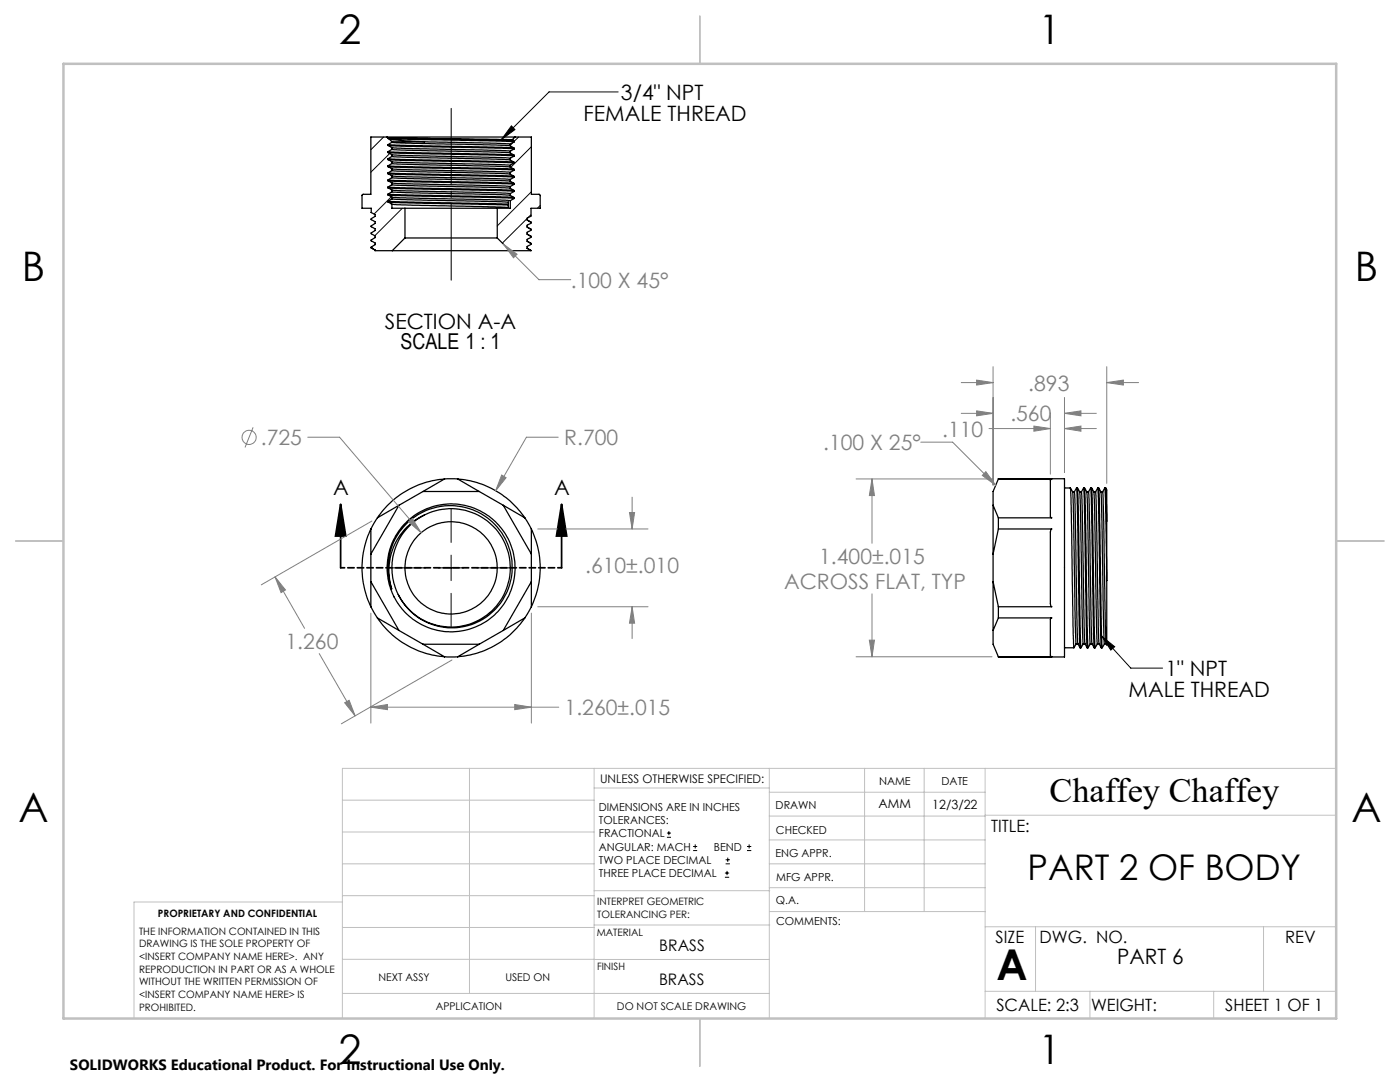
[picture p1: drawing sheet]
<svg xmlns="http://www.w3.org/2000/svg" width="279mm" height="216mm" viewBox="0 0 279 216" stroke-linecap="round" stroke-linejoin="round" font-family="sans-serif">
<g fill="none" stroke="#000" stroke-width=".25">
<path d="M77.3 27.3h25.5M77.3 27.3h-3.3v11.5h-1.5l-.3 .1v2.7h1.9v.8M77.3 27.3l.1 .2M77.4 27.5h1.3M77.4 27.5l.2 .2M77.4 28.9v.1l.8 .5M77.4 30.3v.1l.8 .5M77.4 31.7v.2l.8 .4M77.4 33.1v.2l.8 .4M77.4 34.5v.2l.8 .4M77.4 35.9v.2l.8 .4M77.4 37.3v.2l.8 .4"/>
<path d="M77.4 38.7v.2l.8 .4M77.4 35.9l25.2 .7M77.4 38.7l25.2 .7M77.4 28.9l25.2 .6M77.4 33.1l25.2 .7M77.4 37.3l25.2 .7M77.4 34.5l25.2 .7M77.4 31.7l25.2 .6M77.4 30.3l25.2 .6M77.5 38.9l23.7 .6 1.4 .1M77.5 37.5l21.3 .5 3.8 .2M77.5 36.1l23.7 .6 1.4 .1"/>
<path d="M77.5 34.7l21.4 .5 3.7 .2M77.5 33.3l23.7 .5 1.4 .2M77.5 31.9l22.6 .5 2.5 .2M77.5 30.4l21.2 .5 3.9 .3M77.5 29l22.6 .6 2.5 .1M77.5 27.6l21.2 .5 3.9 .2M77.6 27.7l.9 .2 6.2 .4M77.6 27.7l.6 .6M78.2 28.4l-.8 .5M78.2 29.8l-.8 .5M78.2 31.2l-.8 .5M78.2 32.6l-.8 .5"/>
<path d="M78.2 34l-.8 .5M78.2 35.5l-.8 .4M78.2 36.9l-.8 .4M78.2 38.3l-.8 .4M78.2 39.7l-.8 .4M78.2 35.5l23.6 .7M78.2 38.3l23.6 .7M78.2 28.4l23.6 .7M78.2 39.7l23.3 .6v1.1l-23.3-.7M78.2 32.6l23.6 .7M78.2 36.9l23.6 .7M78.2 34l23.6 .7"/>
<path d="M78.2 31.2l23.6 .7M78.2 29.8l23.6 .7M78.2 39.3l23.6 .7M78.2 37.9l23.6 .7M78.2 36.5l23.6 .7M78.2 35.1l23.6 .7M78.2 33.7l23.6 .7M78.2 32.3l23.6 .7M78.2 30.9l23.6 .7M78.2 29.5l23.6 .7M78.2 28.3h6.5M78.2 28.3v.1"/>
<path d="M78.2 29.5v.3M78.2 30.9v.3M78.2 32.3v.3M78.2 33.7v.3M78.2 35.1v.4M78.2 36.5v.4M78.2 37.9v.4M78.2 39.3v.4M78.7 27.5l23.5 .4M78.7 27.5l23.9 .6M84.7 28.3l17.1 .5M101.8 30.5l.8 .5v.2"/>
<path d="M101.8 29.1l.8 .5v.1M101.8 39l.8 .4v.2M101.8 37.6l.8 .4M101.8 36.2l.8 .4v.2M101.8 34.7l.8 .5v.2M101.8 33.3l.8 .5M101.8 31.9l.8 .5v.2M101.8 28.8v.3M101.8 30.2v.3M101.8 31.6v.3M101.8 33v.3M101.8 34.4v.3"/>
<path d="M101.8 35.8v.4M101.8 37.2v.4M101.8 38.6v.4M102.2 27.9h.1M102.2 27.9l.4 .3M102.6 29.7l-.8 .5M102.6 28.3l-.8 .5M102.6 28.2v.1M102.6 39.6l-.8 .4M102.6 38.2l-.8 .4M102.6 38v.2M102.6 36.8l-.8 .4"/>
<path d="M102.6 35.4l-.8 .4M102.6 34l-.8 .4M102.6 33.8v.2M102.6 32.6l-.8 .4M102.6 31.2l-.8 .4M102.8 27.3h3.2v11.5h1.6l.2 .2v2.6h-1.8v1.5l-.8 .4v.4M102.8 27.3l-.6 .6M74.1 49.5l.8 .4M74.1 49.5l.8 .4v.1h3.4M74.1 48l.8 .5v.3l-.8 .5v.2M74.1 45.2l.8 .4v.4l-.8 .5v.1l.8 .5v.3l-.8 .5v.1M74.1 43.8l.8 .4v.4l-.8 .4v.2"/>
<path d="M74.1 49.5h.1M74.1 42.4l.8 .4v.4l-.8 .4v.2M74.1 48h.1M74.1 45.2h.1M74.1 43.8h.1M74.1 42.4h.1M77.4 40.1v.2l.8 .4M77.4 40.1l24.1 .6M77.5 40.3l24 .6M78.2 40.7v.9h2.6M78.3 50h23.5M80.8 47.5h18.4"/>
<path d="M80.8 41.6h18.4M80.8 41.6v5.9M80.8 47.5l-2.5 2.5M99.2 47.5l2.6 2.5M99.2 41.6v5.9M101.8 40v1.6h-2.6M105.2 49.5l.8 .5M105.2 48.1l.8 .5M105.2 46.7l.8 .5M105.2 45.3l.8 .5M105.2 43.9l.8 .4M105.9 50h.1"/>
<path d="M105.9 48.6h.1M105.9 47.2h.1M105.9 45.8h.1M105.9 44.3h.1M106 44.3v.2l-.8 .4v.4M106 45.8v.1l-.8 .5v.3M106 47.2v.1l-.8 .5v.3M106 48.6v.2l-.8 .4v.3M106 50h-4.2M84.4 98.1h11.2M84.4 98.1l-4.8 2.7M88.7 95.6h2.6"/>
<path d="M88.7 95.6a18 18 0 0 0-13.4 7.7M88.7 95.6l-4.3 2.5M91.3 95.6a18 18 0 0 1 13.4 7.7M91.3 95.6l4.3 2.5M95.6 98.1l4.8 2.7M199.2 95.5v.1M199.2 95.6l13.2-.1v35.6h-13.2M199.2 95.6l-1 2.5v30.5l1 2.5M209.9 95.6a1.3 1.3 0 0 0-.3 1.3v6.1l.3 .3h-10.7M212.4 97.4h1.2M213.6 97.4l.5 .7M213.6 97.4l.7 31.9"/>
<path d="M214.1 98.1h.3M214.1 98.1l.7 30.4M214.4 98.1l.7 30.4M214.8 97.4l-.4 .7M214.8 97.4l.7 31.9M214.8 97.4h.2M215 97.4l.5 .7M215 97.4l.7 31.9M215.5 98.1h.3M215.5 98.1l.7 30.4M215.8 98.1l.7 30.4M216.3 97.4l-.5 .7"/>
<path d="M216.3 97.4l.7 31.9M216.3 97.4h.1M216.4 97.4l.5 .7M216.4 97.4l.7 31.9M216.9 98.1h.3M216.9 98.1l.7 30.4M217.2 98.1l.7 30.4M217.7 97.4l-.5 .7M217.7 97.4l.7 31.9M217.7 97.4h.1M217.8 97.4l.5 .7M217.8 97.4l.7 31.9"/>
<path d="M218.3 98.1h.4M218.3 98.1l.7 30.4M218.7 98.1l.7 30.4M219.1 97.4l-.4 .7M219.1 97.4l.7 31.9M219.1 97.4h.2M219.3 97.4l.4 .7M219.3 97.4l.7 31.9M219.7 98.1h.4M219.7 98.1l.7 30.4M220.1 98.1l.7 30.4M220.5 97.4l-.4 .7"/>
<path d="M220.5 97.4l.2 3.6 .2 14.9M220.5 97.4h.2M220.7 97.4l.2 6.6M220.7 97.4l.2 .4v6.2M74 105.6a18 18 0 0 0 0 15.5M74 105.6v15.5M74 116.1l5.6 9.7M75.3 103.3l-1.3 2.3M79.6 100.8l-4.3 2.5M79.6 100.8l-5.6 9.8M81.7 104a12.3 12.3 0 0 1 18.2 2 12.3 12.3 0 0 1-4.1 17.9 11.9 11.9 0 0 1-16.2-5 11.9 11.9 0 0 1 5.1-16.1 12.2 12.2 0 0 0-6.5 14.7 12.5 12.5 0 0 1 3.5-13.5zM84.7 102.8a11.8 11.8 0 0 1 15.8 5.2 11.8 11.8 0 0 1-5.1 15.8 11.8 11.8 0 0 1-15.9-5.1"/>
<path d="M100.4 100.8l5.6 9.8M100.4 100.8l4.3 2.5M104.7 103.3l1.3 2.3M106 105.6a18 18 0 0 1 0 15.5M106 105.6v15.5M106 116.1l-5.6 9.7M198.2 116.1l1 5M198.2 100.8l1 2.5M199.2 105.6h10.7h-.1a3.1 3.1 0 0 0-.2 2v11.4a3.1 3.1 0 0 0 .2 2l.1 .1h-10.7M199.2 103.3v2.3M199.2 105.6l-1 5M220.9 115.9v12.8l-.1-.2"/>
<path d="M220.9 104v11.9M74 121.1l1.3 2.2M75.3 123.3a18 18 0 0 0 13.4 7.8M75.3 123.3l4.3 2.5M79.6 125.8l4.8 2.8M84.4 128.6h11.2M84.4 128.6l4.3 2.5M88.7 131.1h2.6M95.6 128.6l-4.3 2.5M100.4 125.8l-4.8 2.8M104.7 123.3a18 18 0 0 1-13.4 7.8M104.7 123.3l-4.3 2.5"/>
<path d="M106 121.1l-1.3 2.2M199.2 121.1v2.2M199.2 123.3h10.7l-.3 .3v5.7a2.39 2.39 0 0 0 .2 1.8h.1M199.2 131.1h.1M199.2 123.3l-1 2.5M212.4 129.3h1.9M214.8 128.5l-.5 .8M214.8 128.5h.3M215.1 128.5l.4 .8M215.5 129.3h.2M216.2 128.5l-.5 .8M216.2 128.5h.3"/>
<path d="M216.5 128.5l.5 .8M217 129.3h.1M217.6 128.5l-.5 .8M217.6 128.5h.3M217.9 128.5l.5 .8M218.4 129.3h.1M219 128.5l-.5 .8M219 128.5h.4M219.4 128.5l.4 .8M219.8 129.3h.2M220.4 128.5l-.4 .8M220.4 128.5h.4"/>
<circle cx="90" cy="113.3" r="12.8"/>
<circle cx="90" cy="113.3" r="9.2"/>
</g>
<g fill="none" stroke="#000" stroke-width=".2">
<path d="M123.4 18.3h-13.8l-9.5 9.5M76.6 27.3l-2.6 2.6M77.8 30.6l-3.8 3.8M78.1 39.3l-3.5 3.4M102.1 25.1l.7 .8-2.7 1.9zM102.4 28.4l-.6 .6M103.5 27.3l-.9 .9M106 38.3l-6.8 6.8M106 29.3l-4.1 4.1M80.3 41.6l-5.5 5.5M105.2 43.6l-4.9 4.9M106 42.8l-.7 .7"/>
<path d="M107.8 41l-.6 .6M78.3 113.3h6.6M87.5 113.3h5.1M90 101.6v6.6M90 110.8v5.1M90 118.4v6.7M95.1 113.3h6.7M219.9 126.9l5.8 6.4h6.3M219.9 126.9l2.6 2.1-.8 .7zM133.1 167.1h.8M133.1 166.2h.8M133.5 165.8v.9"/>
<path d="M138.3 169.7h.8M138.3 168.9h.8M138.7 168.5v.8M144.7 175h.8M144.7 174.2h.8M144.8 172.4h.9M144.8 171.6h.9M145.1 173.8v.8M145.2 171.1v.9M149.1 169.7h.8M149.1 168.9h.8M149.5 168.5v.8"/>
</g>
<g fill="none" stroke="#808080" stroke-width=".2">
<path d="M100.5 48.8l2.7 1.9-.7 .7zM100.5 48.8l7.1 7h6.3M191.8 76.3h6.4M194.9 75.8l3.3 .5-3.3 .5zM198.2 73.2v23.6M212.4 79.3v15M220.9 76.3l3.3-.5v1zM220.9 73.2v23.2M220.9 76.3h6.3M50.5 85.3l-1.6 4M61.4 87.2h6.4l16.2 19.1M100.1 94.8l.9 .5-2.1 2.6z"/>
<path d="M111.4 87.2h-6.3l-6.2 10.7M126.2 99.2v6.4M170.9 95.6h27.1M174 95.6l.5 3.3h-1zM174 95.6v12.8M183.8 88.2h6.3l8.6 8.6M191.8 82.5h6.4M194.9 82l3.3 .5-3.3 .5zM196.7 94.1l2 2.7-2.7-1.9zM197.4 85.5h12.2M206.3 85l3.3 .5-3.3 .5zM209.6 82.3v12.3"/>
<path d="M212.4 82.5l3.3-.5v1zM212.4 85.5l3.3-.5v1zM212.4 82.5h6.4M212.4 85.5h6.4M54.9 115.1l2.1 2.6-.9 .6zM54.9 115.1l5.9 10.3M74.2 104l-22.1 12.7M81.5 104.1l.8-.6 1.7 2.8zM107.3 105.6h22M125.6 102.3h1l-.4 3.3zM174 118.5v12.6M63.7 130.4l7.2 12.4"/>
<path d="M74 122.3v22M90.2 131.7l-22.1 12.7M106 122.3v22M107.3 121.1h22M126.2 121.1l.4 3.3h-1zM126.2 121.1v6.3M170.9 131.1h27.1M173.5 127.7h1l-.5 3.4zM68.8 140.2l.9-.5 1.2 3.1zM74 141.1l3.3-.5v1zM74 141.1h37.5M102.7 140.6l3.3 .5-3.3 .5z"/>
<circle cx="49.7" cy="87.3" r="1.41"/>
</g>
<path d="M68 100.6l1 6.4h-2zM68 100.6v12.7M112.1 100.6l1 6.4h-2zM112.1 100.6v12.7" fill="none" stroke="#000" stroke-width=".35"/>
<path d="M90 21v35.6" fill="none" stroke="#000" stroke-width=".2" stroke-dasharray="15.2 1.3 1.3 1.3" stroke-dashoffset="-.7"/>
<path d="M112.1 113.3h-44.1" fill="none" stroke="#000" stroke-width=".35" stroke-dasharray="1.3 .6" stroke-dashoffset=".5"/>
<g fill="none" stroke="#c0c0c0" stroke-width=".2">
<path d="M68.3 159.7h50.3M93.7 153.3v44.9M118.6 153.3v49.9M118.6 157.2h34.9M153.5 153.3v49.9M153.5 158.1h43.1M172.5 153.3v28.6M184.4 153.3v28.6M196.6 153.3v49.9M266.7 153.3h-198.4v49.9M68.3 178.7h50.3M68.3 172.4h50.3"/>
<path d="M68.3 166h50.3M68.3 180h-41.6v23.2M118.6 177.7h35M153.5 167.6h43.1M153.5 162.8h43.1M153.5 172.4h43.1M153.5 177.1h43.1M196.6 162.7h70.1M68.3 198.2h85.2M68.3 191.4l85.2 .1M68.3 185.1h50.3M118.6 184.6h35"/>
<path d="M153.6 181.9h43M196.6 197.8h70.1M196.6 184.9h70.1M206.7 184.9v12.9M217.5 197.8v5.4M242.2 197.8v5.4M252.2 184.9v12.9"/>
</g>
<path d="M139.7 3.2v9.5M3.1 107.9h9.6M266.7 107.9h9.5M139.7 203.2v9.6" fill="none" stroke="#c0c0c0" stroke-width=".25"/>
<path d="M12.7 12.7h254v190.5h-254z" fill="none" stroke="#c0c0c0" stroke-width=".5"/>
<g fill="#000">
<path d="M112.1 100.6l1 6.4h-2zM68 100.6l1 6.4h-2z"/>
<path d="M219.9 126.9l2.6 2.1-.8 .7zM102.1 25.1l.7 .8-2.7 1.9z"/>
</g>
<path d="M74 141.1l3.3-.5v1zM102.7 140.6l3.3 .5-3.3 .5zM68.8 140.2l.9-.5 1.2 3.1zM54.9 115.1l2.1 2.6-.9 .6zM100.1 94.8l-1.2 3.1 2.1-2.6zM81.5 104.1l2.5 2.2-1.7-2.8zM125.6 102.3h1l-.4 3.3zM126.2 121.1l.4 3.3h-1zM194.9 75.8l3.3 .5-3.3 .5zM220.9 76.3l3.3-.5v1zM194.9 82l3.3 .5-3.3 .5zM212.4 82.5l3.3-.5v1zM206.3 85l3.3 .5-3.3 .5zM212.4 85.5l3.3-.5v1zM174 95.6l.5 3.3h-1zM173.5 127.7h1l-.5 3.4zM196.7 94.1l2 2.7-2.7-1.9zM100.5 48.8l2.7 1.9-.7 .7z" fill="#808080"/>
<text font-size="8.5" x="198.9" y="195.5">A</text>
<g font-size="8.1">
<text x="67.6" y="8.9">2</text>
<text x="207.3" y="8.9">1</text>
<text x="4.4" y="56.1">B</text>
<text x="270.4" y="56.1">B</text>
<text x="3.7" y="164.1">A</text>
<text x="269.7" y="164.1">A</text>
<text x="67.6" y="212.4">2</text>
<text x="207.3" y="212.4">1</text>
</g>
<text font-size="7.1" x="205.1" y="175.6">PART 2 OF BODY</text>
<text font-size="6.9" x="209.5" y="160.1">Chaffey Chaffey</text>
<text font-size="4.4" x="79.9" y="69.7">SCALE 1 : 1</text>
<g font-size="4.2">
<text x="123.9" y="19.9">3/4&quot; NPT</text>
<text x="116.5" y="24.1">FEMALE THREAD</text>
<text x="76.8" y="65.6">SECTION A-A</text>
<text x="66.5" y="98.9">A</text>
<text x="110.6" y="98.9">A</text>
<text x="232.6" y="134.9">1&quot; NPT</text>
<text x="225.2" y="139.1">MALE THREAD</text>
<text x="223" y="192.4">PART 6</text>
</g>
<g font-size="4.2" fill="#808080">
<text x="113.9" y="57.4">.100 X 45°</text>
<text x="205.2" y="77.9">.893</text>
<text x="52.1" y="88.8">.725</text>
<text x="112.6" y="88.8">R.700</text>
<text x="164.3" y="89.8">.100 X 25°</text>
<text x="188" y="87.1">.110</text>
<text x="201.6" y="84.1">.560</text>
<text x="163.5" y="112.5">1.400±.015</text>
<text x="116.8" y="114.4">.610±.010</text>
<text x="156.5" y="117.6">ACROSS FLAT, TYP</text>
<text x="57" y="129.5">1.260</text>
<text x="112.7" y="142.7">1.260±.015</text>
</g>
<g font-size="3.4">
<text x="197.8" y="166">TITLE:</text>
<text x="198.7" y="188.1">SIZE</text>
<text x="207.5" y="188.1">DWG. NO.</text>
<text x="256.5" y="188.2">REV</text>
<text x="198.8" y="201.7">SCALE: 2:3</text>
<text x="217.7" y="201.8">WEIGHT:</text>
<text x="244.5" y="201.7">SHEET 1 OF 1</text>
</g>
<g font-size="3.2">
<text x="131.6" y="189.8">BRASS</text>
<text x="131.5" y="196.6">BRASS</text>
</g>
<text font-size="3" x="14" y="213.5">SOLIDWORKS Educational Product. For Instructional Use Only.</text>
<g font-size="2.5">
<text x="175.3" y="161.3">AMM</text>
<text x="186.1" y="161.4">12/3/22</text>
</g>
<text font-size="2.4" x="119.8" y="156.2">UNLESS OTHERWISE SPECIFIED:</text>
<g font-size="2.2">
<text x="119.5" y="161.8">DIMENSIONS ARE IN INCHES</text>
<text x="154.8" y="161.4">DRAWN</text>
<text x="175.4" y="156.6">NAME</text>
<text x="187.9" y="156.7">DATE</text>
<text x="119.5" y="164.4">TOLERANCES:</text>
<text x="119.5" y="167.1">FRACTIONAL</text>
<text x="154.9" y="166.3">CHECKED</text>
<text x="119.5" y="169.7">ANGULAR: MACH</text>
<text x="119.5" y="172.4">TWO PLACE DECIMAL</text>
<text x="142.5" y="169.7">BEND</text>
<text x="154.8" y="171">ENG APPR.</text>
<text x="119.5" y="175">THREE PLACE DECIMAL</text>
<text x="154.9" y="175.7">MFG APPR.</text>
<text x="154.9" y="180.4">Q.A.</text>
<text x="154.9" y="184.6">COMMENTS:</text>
</g>
<g font-size="2.1">
<text x="75.5" y="195.7">NEXT ASSY</text>
<text x="100.9" y="195.7">USED ON</text>
<text x="86.9" y="201.5">APPLICATION</text>
<text x="123.1" y="201.6">DO NOT SCALE DRAWING</text>
</g>
<g font-size="2">
<text x="31.5" y="182.9">PROPRIETARY AND CONFIDENTIAL</text>
<text x="119.2" y="180.6">INTERPRET GEOMETRIC</text>
<text x="119.2" y="183.1">TOLERANCING PER:</text>
<text x="27.8" y="186.5">THE INFORMATION CONTAINED IN THIS</text>
<text x="27.8" y="189">DRAWING IS THE SOLE PROPERTY OF</text>
<text x="27.8" y="191.6">&lt;INSERT COMPANY NAME HERE&gt;. ANY</text>
<text x="119.1" y="186.7">MATERIAL</text>
<text x="27.8" y="194.1">REPRODUCTION IN PART OR AS A WHOLE</text>
<text x="27.8" y="196.6">WITHOUT THE WRITTEN PERMISSION OF</text>
<text x="119.1" y="193.5">FINISH</text>
<text x="27.8" y="199.1">&lt;INSERT COMPANY NAME HERE&gt; IS</text>
<text x="27.8" y="201.7">PROHIBITED.</text>
</g>
</svg>
